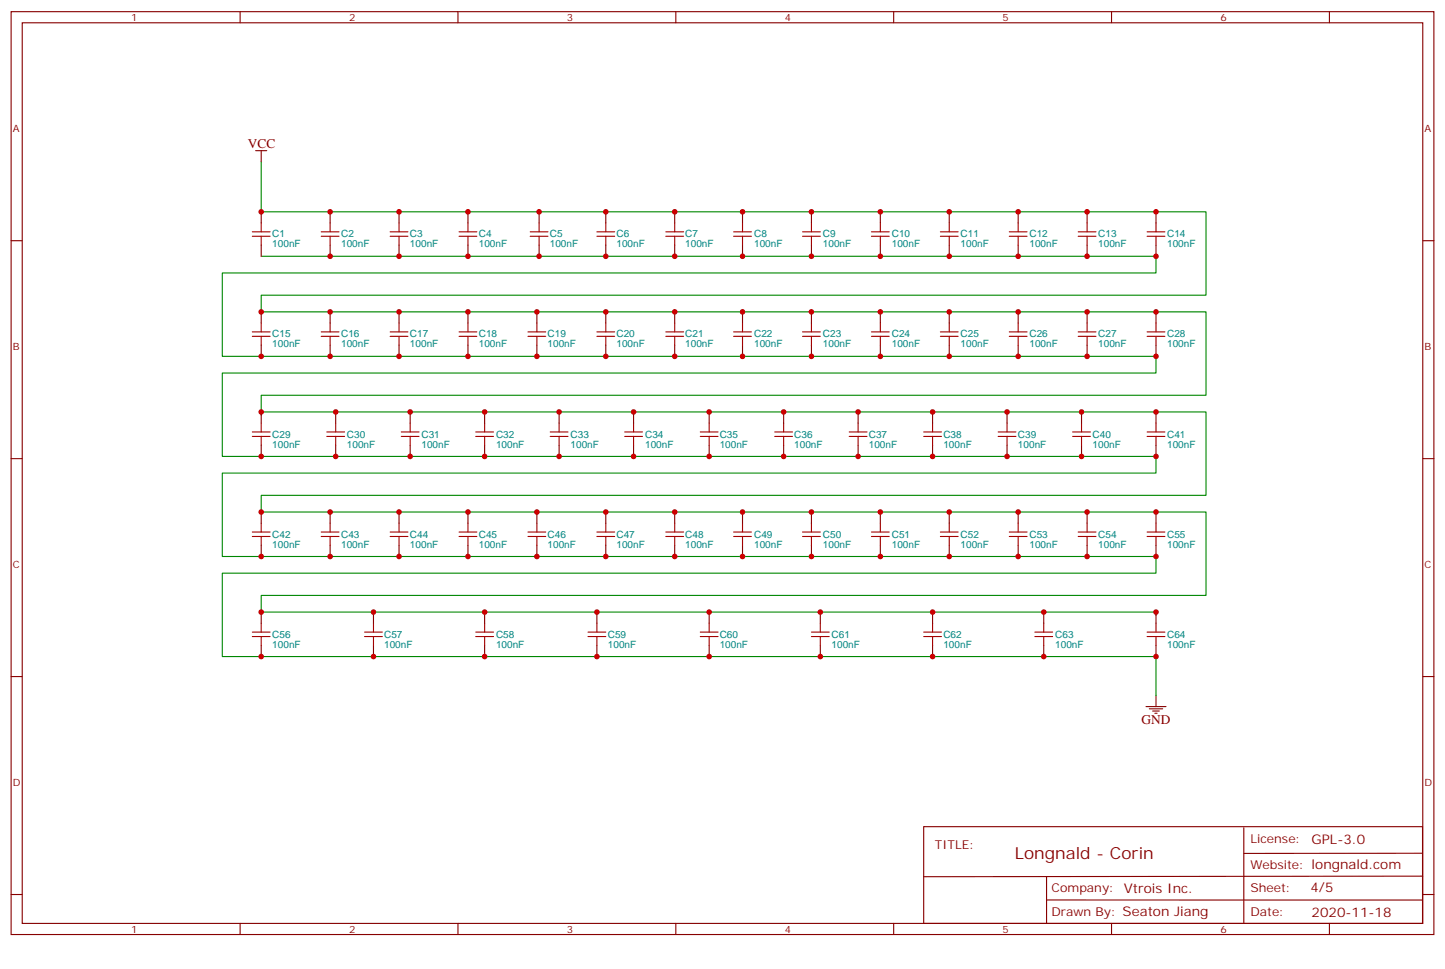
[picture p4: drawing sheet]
<svg xmlns="http://www.w3.org/2000/svg" width="459mm" height="307mm" viewBox="0 0 459 307" stroke-linecap="round" stroke-linejoin="round" font-family="sans-serif">
<g fill="none" stroke="#870000" stroke-width=".35">
<path d="M3.5 3.7h451.6v292.8h-451.6zM7.1 7.2h444.5v285.8h-444.5zM76.2 3.7v3.5M145.3 3.7v3.5M214.5 3.7v3.5M283.6 3.7v3.5M352.8 3.7v3.5M421.9 3.7v3.5M81.1 47.8h3.6M82.9 47.8v3.5M3.5 76.4h3.6M82.9 67.2v3.5"/>
<path d="M82.9 77.8v3.5M104.8 67.2v3.5M104.8 77.8v3.5M126.6 67.2v3.5M126.6 77.8v3.5M148.5 67.2v3.5M148.5 77.8v3.5M171.1 67.2v3.5M171.1 77.8v3.5M192.3 67.2v3.5M192.3 77.8v3.5M214.1 67.2v3.5"/>
<path d="M214.1 77.8v3.5M235.7 67.2v3.5M235.7 77.8v3.5M257.5 67.2v3.5M257.5 77.8v3.5M279.4 67.2v3.5M279.4 77.8v3.5M301.3 67.2v3.5M301.3 77.8v3.5M323.1 67.2v3.5M323.1 77.8v3.5M345 67.2v3.5"/>
<path d="M345 77.8v3.5M366.9 67.2v3.5M366.9 77.8v3.5M451.6 76.4h3.5M82.9 99v3.5M104.8 99v3.5M126.6 99v3.5M148.5 99v3.5M170.4 99v3.5M192.3 99v3.5M214.1 99v3.5M235.7 99v3.5"/>
<path d="M257.5 99v3.5M279.4 99v3.5M301.3 99v3.5M323.1 99v3.5M345 99v3.5M366.9 99v3.5M82.9 109.5v3.6M104.8 109.5v3.6M126.6 109.5v3.6M148.5 109.5v3.6M170.4 109.5v3.6M192.3 109.5v3.6"/>
<path d="M214.1 109.5v3.6M235.7 109.5v3.6M257.5 109.5v3.6M279.4 109.5v3.6M301.3 109.5v3.6M323.1 109.5v3.6M345 109.5v3.6M366.9 109.5v3.6M82.9 130.7v3.5M106.5 130.7v3.5M130.2 130.7v3.5M153.8 130.7v3.5"/>
<path d="M177.4 130.7v3.5M201.1 130.7v3.5M225.1 130.7v3.5M248.7 130.7v3.5M272.3 130.7v3.5M296 130.7v3.5M319.6 130.7v3.5M343.3 130.7v3.5M366.9 130.7v3.5M3.5 145.5h3.6M82.9 141.3v3.5M106.5 141.3v3.5"/>
<path d="M130.2 141.3v3.5M153.8 141.3v3.5M177.4 141.3v3.5M201.1 141.3v3.5M225.1 141.3v3.5M248.7 141.3v3.5M272.3 141.3v3.5M296 141.3v3.5M319.6 141.3v3.5M343.3 141.3v3.5M366.9 141.3v3.5M451.6 145.5h3.5"/>
<path d="M82.9 162.5v3.5M82.9 173v3.6M104.8 162.5v3.5M104.8 173v3.6M126.6 162.5v3.5M126.6 173v3.6M148.5 162.5v3.5M148.5 173v3.6M170.4 162.5v3.5M170.4 173v3.6M192.3 162.5v3.5M192.3 173v3.6"/>
<path d="M214.1 162.5v3.5M214.1 173v3.6M235.7 162.5v3.5M235.7 173v3.6M257.5 162.5v3.5M257.5 173v3.6M279.4 162.5v3.5M279.4 173v3.6M301.3 162.5v3.5M301.3 173v3.6M323.1 162.5v3.5M323.1 173v3.6"/>
<path d="M345 162.5v3.5M345 173v3.6M366.9 162.5v3.5M366.9 173v3.6M82.9 194.2v3.5M118.5 194.2v3.5M153.8 194.2v3.5M189.4 194.2v3.5M225.1 194.2v3.5M260.3 194.2v3.5M296 194.2v3.5M331.3 194.2v3.5"/>
<path d="M366.9 194.2v3.5M3.5 214.7h3.6M82.9 204.8v3.5M118.5 204.8v3.5M153.8 204.8v3.5M189.4 204.8v3.5M225.1 204.8v3.5M260.3 204.8v3.5M296 204.8v3.5M331.3 204.8v3.5M366.9 204.8v3.5M451.6 214.7h3.5"/>
<path d="M363.7 224.2h6.4M364.8 224.9h4.2M365.8 225.6h2.1M366.5 226.3h.7M366.9 220.7v3.5M293.2 262.3h158.3v30.7h-158.3zM332.2 278.1v14.8M394.8 262.6v30.4M451.4 270.7l-56.6 .1M451.5 278l-158.3 .2M3.5 283.8h3.6M76.2 293v3.5"/>
<path d="M145.3 293v3.5M214.5 293v3.5M283.6 293v3.5M332.2 285.5l119.2 .1M352.8 293v3.5M421.9 293v3.5M451.6 283.8h3.5"/>
</g>
<path d="M82.9 51.3v15.9h299.9v26.5h-299.9v5.3h299.9v26.4h-299.9v6.4M82.9 81.3h284v5.3h-296.3v26.5h296.3v5.3h-296.3v26.4h296.3v5.3h-296.3v26.5h296.3v5.3h-296.3v26.4h296.3v12.4M82.9 130.7h299.9v26.5h-299.9v5.3h299.9v26.4h-299.9v5.3h284v1.1" fill="none" stroke="#008700" stroke-width=".35"/>
<g fill="none" stroke="#a10000" stroke-width=".35">
<path d="M80.1 75h5.6M80.1 73.6h5.6M82.9 70.7v2.9M82.9 75v2.8M102 75h5.6M102 73.6h5.6M104.8 70.7v2.9M104.8 75v2.8M123.8 75h5.7M123.8 73.6h5.7M126.6 70.7v2.9M126.6 75v2.8"/>
<path d="M145.7 75h5.6M145.7 73.6h5.6M148.5 70.7v2.9M148.5 75v2.8M168.3 75h5.6M168.3 73.6h5.6M171.1 70.7v2.9M171.1 75v2.8M189.4 75h5.7M189.4 73.6h5.7M192.3 70.7v2.9M192.3 75v2.8"/>
<path d="M211.3 75h5.7M211.3 73.6h5.7M214.1 70.7v2.9M214.1 75v2.8M232.8 75h5.7M232.8 73.6h5.7M235.7 70.7v2.9M235.7 75v2.8M254.7 75h5.6M254.7 73.6h5.6M257.5 70.7v2.9M257.5 75v2.8"/>
<path d="M276.6 75h5.6M276.6 73.6h5.6M279.4 70.7v2.9M279.4 75v2.8M298.4 75h5.7M298.4 73.6h5.7M301.3 70.7v2.9M301.3 75v2.8M320.3 75h5.7M320.3 73.6h5.7M323.1 70.7v2.9M323.1 75v2.8"/>
<path d="M342.2 75h5.6M342.2 73.6h5.6M345 70.7v2.9M345 75v2.8M364.1 75h5.6M364.1 73.6h5.6M366.9 70.7v2.9M366.9 75v2.8M80.1 106.7h5.6M80.1 105.3h5.6M82.9 102.5v2.8M82.9 106.7v2.8"/>
<path d="M102 106.7h5.6M102 105.3h5.6M104.8 102.5v2.8M104.8 106.7v2.8M123.8 106.7h5.7M123.8 105.3h5.7M126.6 102.5v2.8M126.6 106.7v2.8M145.7 106.7h5.6M145.7 105.3h5.6M148.5 102.5v2.8M148.5 106.7v2.8"/>
<path d="M167.6 106.7h5.6M167.6 105.3h5.6M170.4 102.5v2.8M170.4 106.7v2.8M189.4 106.7h5.7M189.4 105.3h5.7M192.3 102.5v2.8M192.3 106.7v2.8M211.3 106.7h5.7M211.3 105.3h5.7M214.1 102.5v2.8M214.1 106.7v2.8"/>
<path d="M232.8 106.7h5.7M232.8 105.3h5.7M235.7 102.5v2.8M235.7 106.7v2.8M254.7 106.7h5.6M254.7 105.3h5.6M257.5 102.5v2.8M257.5 106.7v2.8M276.6 106.7h5.6M276.6 105.3h5.6M279.4 102.5v2.8M279.4 106.7v2.8"/>
<path d="M298.4 106.7h5.7M298.4 105.3h5.7M301.3 102.5v2.8M301.3 106.7v2.8M320.3 106.7h5.7M320.3 105.3h5.7M323.1 102.5v2.8M323.1 106.7v2.8M342.2 106.7h5.6M342.2 105.3h5.6M345 102.5v2.8M345 106.7v2.8"/>
<path d="M364.1 106.7h5.6M364.1 105.3h5.6M366.9 102.5v2.8M366.9 106.7v2.8M80.1 138.5h5.6M80.1 137.1h5.6M82.9 134.2v2.9M82.9 138.5v2.8M103.7 138.5h5.7M103.7 137.1h5.7M106.5 134.2v2.9M106.5 138.5v2.8"/>
<path d="M127.4 138.5h5.6M127.4 137.1h5.6M130.2 134.2v2.9M130.2 138.5v2.8M151 138.5h5.6M151 137.1h5.6M153.8 134.2v2.9M153.8 138.5v2.8M174.6 138.5h5.7M174.6 137.1h5.7M177.4 134.2v2.9M177.4 138.5v2.8"/>
<path d="M198.3 138.5h5.6M198.3 137.1h5.6M201.1 134.2v2.9M201.1 138.5v2.8M222.2 138.5h5.7M222.2 137.1h5.7M225.1 134.2v2.9M225.1 138.5v2.8M245.9 138.5h5.6M245.9 137.1h5.6M248.7 134.2v2.9M248.7 138.5v2.8"/>
<path d="M269.5 138.5h5.7M269.5 137.1h5.7M272.3 134.2v2.9M272.3 138.5v2.8M293.2 138.5h5.6M293.2 137.1h5.6M296 134.2v2.9M296 138.5v2.8M316.8 138.5h5.6M316.8 137.1h5.6M319.6 134.2v2.9M319.6 138.5v2.8"/>
<path d="M340.4 138.5h5.7M340.4 137.1h5.7M343.3 134.2v2.9M343.3 138.5v2.8M364.1 138.5h5.6M364.1 137.1h5.6M366.9 134.2v2.9M366.9 138.5v2.8M80.1 170.2h5.6M80.1 168.8h5.6M82.9 166v2.8M82.9 170.2v2.8"/>
<path d="M102 170.2h5.6M102 168.8h5.6M104.8 166v2.8M104.8 170.2v2.8M123.8 170.2h5.7M123.8 168.8h5.7M126.6 166v2.8M126.6 170.2v2.8M145.7 170.2h5.6M145.7 168.8h5.6M148.5 166v2.8M148.5 170.2v2.8"/>
<path d="M167.6 170.2h5.6M167.6 168.8h5.6M170.4 166v2.8M170.4 170.2v2.8M189.4 170.2h5.7M189.4 168.8h5.7M192.3 166v2.8M192.3 170.2v2.8M211.3 170.2h5.7M211.3 168.8h5.7M214.1 166v2.8M214.1 170.2v2.8"/>
<path d="M232.8 170.2h5.7M232.8 168.8h5.7M235.7 166v2.8M235.7 170.2v2.8M254.7 170.2h5.6M254.7 168.8h5.6M257.5 166v2.8M257.5 170.2v2.8M276.6 170.2h5.6M276.6 168.8h5.6M279.4 166v2.8M279.4 170.2v2.8"/>
<path d="M298.4 170.2h5.7M298.4 168.8h5.7M301.3 166v2.8M301.3 170.2v2.8M320.3 170.2h5.7M320.3 168.8h5.7M323.1 166v2.8M323.1 170.2v2.8M342.2 170.2h5.6M342.2 168.8h5.6M345 166v2.8M345 170.2v2.8"/>
<path d="M364.1 170.2h5.6M364.1 168.8h5.6M366.9 166v2.8M366.9 170.2v2.8M82.9 197.7v2.9M118.5 197.7v2.9M153.8 197.7v2.9M189.4 197.7v2.9M225.1 197.7v2.9M260.3 197.7v2.9M296 197.7v2.9M331.3 197.7v2.9"/>
<path d="M366.9 197.7v2.9M80.1 202h5.6M80.1 200.6h5.6M82.9 202v2.8M115.7 202h5.7M115.7 200.6h5.7M118.5 202v2.8M151 202h5.6M151 200.6h5.6M153.8 202v2.8M186.6 202h5.7M186.6 200.6h5.7"/>
<path d="M189.4 202v2.8M222.2 202h5.7M222.2 200.6h5.7M225.1 202v2.8M257.5 202h5.7M257.5 200.6h5.7M260.3 202v2.8M293.2 202h5.6M293.2 200.6h5.6M296 202v2.8M328.4 202h5.7M328.4 200.6h5.7"/>
<path d="M331.3 202v2.8M364.1 202h5.6M364.1 200.6h5.6M366.9 202v2.8"/>
</g>
<g fill="#c00">
<circle cx="82.9" cy="130.7" r=".88"/>
<circle cx="82.9" cy="67.2" r=".88"/>
<circle cx="366.9" cy="81.3" r=".88"/>
<circle cx="366.9" cy="67.2" r=".88"/>
<circle cx="82.9" cy="113.1" r=".88"/>
<circle cx="82.9" cy="99" r=".88"/>
<circle cx="366.9" cy="113.1" r=".88"/>
<circle cx="366.9" cy="99" r=".88"/>
<circle cx="82.9" cy="144.8" r=".88"/>
<circle cx="366.9" cy="144.8" r=".88"/>
<circle cx="366.9" cy="130.7" r=".88"/>
<circle cx="82.9" cy="176.6" r=".88"/>
<circle cx="82.9" cy="162.5" r=".88"/>
<circle cx="366.9" cy="176.6" r=".88"/>
<circle cx="366.9" cy="162.5" r=".88"/>
<circle cx="82.9" cy="208.3" r=".88"/>
<circle cx="82.9" cy="194.2" r=".88"/>
<circle cx="366.9" cy="208.3" r=".88"/>
<circle cx="366.9" cy="194.2" r=".88"/>
<circle cx="153.8" cy="144.8" r=".88"/>
<circle cx="153.8" cy="130.7" r=".88"/>
<circle cx="225.1" cy="144.8" r=".88"/>
<circle cx="225.1" cy="130.7" r=".88"/>
<circle cx="296" cy="144.8" r=".88"/>
<circle cx="296" cy="130.7" r=".88"/>
<circle cx="118.5" cy="208.3" r=".88"/>
<circle cx="118.5" cy="194.2" r=".88"/>
<circle cx="153.8" cy="208.3" r=".88"/>
<circle cx="153.8" cy="194.2" r=".88"/>
<circle cx="189.4" cy="208.3" r=".88"/>
<circle cx="189.4" cy="194.2" r=".88"/>
<circle cx="225.1" cy="208.3" r=".88"/>
<circle cx="225.1" cy="194.2" r=".88"/>
<circle cx="260.4" cy="208.3" r=".88"/>
<circle cx="260.4" cy="194.2" r=".88"/>
<circle cx="296" cy="208.3" r=".88"/>
<circle cx="296" cy="194.2" r=".88"/>
<circle cx="331.3" cy="208.3" r=".88"/>
<circle cx="331.3" cy="194.2" r=".88"/>
<circle cx="104.8" cy="67.2" r=".88"/>
<circle cx="126.6" cy="67.2" r=".88"/>
<circle cx="148.5" cy="67.2" r=".88"/>
<circle cx="192.3" cy="67.2" r=".88"/>
<circle cx="214.1" cy="67.2" r=".88"/>
<circle cx="257.5" cy="67.2" r=".88"/>
<circle cx="279.4" cy="67.2" r=".88"/>
<circle cx="301.3" cy="67.2" r=".88"/>
<circle cx="323.1" cy="67.2" r=".88"/>
<circle cx="345" cy="67.2" r=".88"/>
<circle cx="104.8" cy="99" r=".88"/>
<circle cx="126.6" cy="99" r=".88"/>
<circle cx="148.5" cy="99" r=".88"/>
<circle cx="170.4" cy="99" r=".88"/>
<circle cx="192.3" cy="99" r=".88"/>
<circle cx="214.1" cy="99" r=".88"/>
<circle cx="235.7" cy="99" r=".88"/>
<circle cx="257.5" cy="99" r=".88"/>
<circle cx="279.4" cy="99" r=".88"/>
<circle cx="301.3" cy="99" r=".88"/>
<circle cx="323.1" cy="99" r=".88"/>
<circle cx="345" cy="99" r=".88"/>
<circle cx="106.5" cy="130.7" r=".88"/>
<circle cx="130.2" cy="130.7" r=".88"/>
<circle cx="177.4" cy="130.7" r=".88"/>
<circle cx="201.1" cy="130.7" r=".88"/>
<circle cx="248.7" cy="130.7" r=".88"/>
<circle cx="272.3" cy="130.7" r=".88"/>
<circle cx="319.6" cy="130.7" r=".88"/>
<circle cx="343.3" cy="130.7" r=".88"/>
<circle cx="104.8" cy="162.5" r=".88"/>
<circle cx="126.6" cy="162.5" r=".88"/>
<circle cx="148.5" cy="162.5" r=".88"/>
<circle cx="170.4" cy="162.5" r=".88"/>
<circle cx="192.3" cy="162.5" r=".88"/>
<circle cx="214.1" cy="162.5" r=".88"/>
<circle cx="235.7" cy="162.5" r=".88"/>
<circle cx="257.5" cy="162.5" r=".88"/>
<circle cx="279.4" cy="162.5" r=".88"/>
<circle cx="301.3" cy="162.5" r=".88"/>
<circle cx="323.1" cy="162.5" r=".88"/>
<circle cx="345" cy="162.5" r=".88"/>
<circle cx="104.8" cy="113.1" r=".88"/>
<circle cx="126.6" cy="113.1" r=".88"/>
<circle cx="148.5" cy="113.1" r=".88"/>
<circle cx="170.4" cy="113.1" r=".88"/>
<circle cx="192.3" cy="113.1" r=".88"/>
<circle cx="214.1" cy="113.1" r=".88"/>
<circle cx="235.7" cy="113.1" r=".88"/>
<circle cx="257.5" cy="113.1" r=".88"/>
<circle cx="279.4" cy="113.1" r=".88"/>
<circle cx="301.3" cy="113.1" r=".88"/>
<circle cx="323.1" cy="113.1" r=".88"/>
<circle cx="345" cy="113.1" r=".88"/>
<circle cx="106.5" cy="144.8" r=".88"/>
<circle cx="130.2" cy="144.8" r=".88"/>
<circle cx="177.4" cy="144.8" r=".88"/>
<circle cx="201.1" cy="144.8" r=".88"/>
<circle cx="248.7" cy="144.8" r=".88"/>
<circle cx="272.3" cy="144.8" r=".88"/>
<circle cx="319.6" cy="144.8" r=".88"/>
<circle cx="343.3" cy="144.8" r=".88"/>
<circle cx="104.8" cy="176.6" r=".88"/>
<circle cx="126.6" cy="176.6" r=".88"/>
<circle cx="148.5" cy="176.6" r=".88"/>
<circle cx="170.4" cy="176.6" r=".88"/>
<circle cx="192.3" cy="176.6" r=".88"/>
<circle cx="214.1" cy="176.6" r=".88"/>
<circle cx="235.7" cy="176.6" r=".88"/>
<circle cx="257.5" cy="176.6" r=".88"/>
<circle cx="279.4" cy="176.6" r=".88"/>
<circle cx="301.3" cy="176.6" r=".88"/>
<circle cx="323.1" cy="176.6" r=".88"/>
<circle cx="345" cy="176.6" r=".88"/>
<circle cx="235.7" cy="67.2" r=".88"/>
<circle cx="171.1" cy="81.3" r=".88"/>
<circle cx="171.1" cy="67.2" r=".88"/>
<circle cx="104.8" cy="81.3" r=".88"/>
<circle cx="126.6" cy="81.3" r=".88"/>
<circle cx="148.5" cy="81.3" r=".88"/>
<circle cx="192.3" cy="81.3" r=".88"/>
<circle cx="214.1" cy="81.3" r=".88"/>
<circle cx="235.7" cy="81.3" r=".88"/>
<circle cx="257.5" cy="81.3" r=".88"/>
<circle cx="279.4" cy="81.3" r=".88"/>
<circle cx="301.3" cy="81.3" r=".88"/>
<circle cx="323.1" cy="81.3" r=".88"/>
<circle cx="345" cy="81.3" r=".88"/>
</g>
<text font-size="5.3" fill="#880001" x="322.1" y="272.5">Longnald - Corin</text>
<g font-size="4.2" fill="#880001">
<text x="78.7" y="47.1">VCC</text>
<text x="362.3" y="229.8">GND</text>
<text x="416.3" y="267.9">GPL-3.0</text>
<text x="415.9" y="283.1">4/5</text>
<text x="416.3" y="290.9">2020-11-18</text>
</g>
<g font-size="3.9" fill="#880001">
<text x="296.7" y="269.3">TITLE:</text>
<text x="396.9" y="267.6">License:</text>
<text x="396.9" y="275.7">Website: longnald.com</text>
<text x="333.7" y="283.1">Company: Vtrois Inc.</text>
<text x="396.9" y="283.1">Sheet:</text>
<text x="333.7" y="290.5">Drawn By: Seaton Jiang</text>
<text x="396.9" y="290.5">Date:</text>
</g>
<g font-size="3.2" fill="#800">
<text x="41.6" y="6.7">1</text>
<text x="110.8" y="6.7">2</text>
<text x="179.9" y="6.7">3</text>
<text x="249.1" y="6.7">4</text>
<text x="318.2" y="6.7">5</text>
<text x="387.3" y="6.7">6</text>
<text x="4.1" y="41.8">A</text>
<text x="452.1" y="41.8">A</text>
<text x="4.1" y="110.9">B</text>
<text x="452.1" y="110.9">B</text>
<text x="4.1" y="180.1">C</text>
<text x="452.1" y="180.1">C</text>
<text x="4.1" y="249.2">D</text>
<text x="452.1" y="249.2">D</text>
<text x="41.6" y="296">1</text>
<text x="110.8" y="296">2</text>
<text x="179.9" y="296">3</text>
<text x="249.1" y="296">4</text>
<text x="318.2" y="296">5</text>
<text x="387.3" y="296">6</text>
</g>
<g font-size="3.2" fill="#008484">
<text x="86.4" y="75.3">C1</text>
<text x="108.3" y="75.3">C2</text>
<text x="130.1" y="75.3">C3</text>
<text x="152" y="75.3">C4</text>
<text x="174.5" y="75.3">C5</text>
<text x="195.7" y="75.3">C6</text>
<text x="217.5" y="75.3">C7</text>
<text x="239.3" y="75.3">C8</text>
<text x="261.2" y="75.3">C9</text>
<text x="283" y="75.3">C10</text>
<text x="304.9" y="75.3">C11</text>
<text x="326.7" y="75.3">C12</text>
<text x="348.6" y="75.3">C13</text>
<text x="370.4" y="75.3">C14</text>
<text x="86.4" y="78.5">100nF</text>
<text x="108.3" y="78.5">100nF</text>
<text x="130.1" y="78.5">100nF</text>
<text x="152" y="78.5">100nF</text>
<text x="174.5" y="78.5">100nF</text>
<text x="195.7" y="78.5">100nF</text>
<text x="217.5" y="78.5">100nF</text>
<text x="239.3" y="78.5">100nF</text>
<text x="261.2" y="78.5">100nF</text>
<text x="283" y="78.5">100nF</text>
<text x="304.9" y="78.5">100nF</text>
<text x="326.7" y="78.5">100nF</text>
<text x="348.6" y="78.5">100nF</text>
<text x="370.4" y="78.5">100nF</text>
<text x="86.4" y="107.1">C15</text>
<text x="108.3" y="107.1">C16</text>
<text x="130.1" y="107.1">C17</text>
<text x="152" y="107.1">C18</text>
<text x="173.8" y="107.1">C19</text>
<text x="195.7" y="107.1">C20</text>
<text x="217.5" y="107.1">C21</text>
<text x="239.3" y="107.1">C22</text>
<text x="261.2" y="107.1">C23</text>
<text x="283" y="107.1">C24</text>
<text x="304.9" y="107.1">C25</text>
<text x="326.7" y="107.1">C26</text>
<text x="348.6" y="107.1">C27</text>
<text x="370.4" y="107.1">C28</text>
<text x="86.4" y="110.2">100nF</text>
<text x="108.3" y="110.2">100nF</text>
<text x="130.1" y="110.2">100nF</text>
<text x="152" y="110.2">100nF</text>
<text x="173.8" y="110.2">100nF</text>
<text x="195.7" y="110.2">100nF</text>
<text x="217.5" y="110.2">100nF</text>
<text x="239.3" y="110.2">100nF</text>
<text x="261.2" y="110.2">100nF</text>
<text x="283" y="110.2">100nF</text>
<text x="304.9" y="110.2">100nF</text>
<text x="326.7" y="110.2">100nF</text>
<text x="348.6" y="110.2">100nF</text>
<text x="370.4" y="110.2">100nF</text>
<text x="86.4" y="142">100nF</text>
<text x="86.4" y="138.8">C29</text>
<text x="110.1" y="142">100nF</text>
<text x="110.1" y="138.8">C30</text>
<text x="133.8" y="142">100nF</text>
<text x="133.8" y="138.8">C31</text>
<text x="157.4" y="142">100nF</text>
<text x="157.4" y="138.8">C32</text>
<text x="181.1" y="142">100nF</text>
<text x="181.1" y="138.8">C33</text>
<text x="204.8" y="142">100nF</text>
<text x="204.8" y="138.8">C34</text>
<text x="228.4" y="142">100nF</text>
<text x="228.4" y="138.8">C35</text>
<text x="252.1" y="142">100nF</text>
<text x="252.1" y="138.8">C36</text>
<text x="275.8" y="142">100nF</text>
<text x="275.8" y="138.8">C37</text>
<text x="299.4" y="142">100nF</text>
<text x="299.4" y="138.8">C38</text>
<text x="323.1" y="142">100nF</text>
<text x="323.1" y="138.8">C39</text>
<text x="346.8" y="142">100nF</text>
<text x="346.8" y="138.8">C40</text>
<text x="370.4" y="142">100nF</text>
<text x="370.4" y="138.8">C41</text>
<text x="86.4" y="173.7">100nF</text>
<text x="86.4" y="170.6">C42</text>
<text x="108.3" y="173.7">100nF</text>
<text x="108.3" y="170.6">C43</text>
<text x="130.1" y="173.7">100nF</text>
<text x="130.1" y="170.6">C44</text>
<text x="152" y="173.7">100nF</text>
<text x="152" y="170.6">C45</text>
<text x="173.8" y="173.7">100nF</text>
<text x="173.8" y="170.6">C46</text>
<text x="195.7" y="173.7">100nF</text>
<text x="195.7" y="170.6">C47</text>
<text x="217.5" y="173.7">100nF</text>
<text x="217.5" y="170.6">C48</text>
<text x="239.3" y="173.7">100nF</text>
<text x="239.3" y="170.6">C49</text>
<text x="261.2" y="173.7">100nF</text>
<text x="261.2" y="170.6">C50</text>
<text x="283" y="173.7">100nF</text>
<text x="283" y="170.6">C51</text>
<text x="304.9" y="173.7">100nF</text>
<text x="304.9" y="170.6">C52</text>
<text x="326.7" y="173.7">100nF</text>
<text x="326.7" y="170.6">C53</text>
<text x="348.6" y="173.7">100nF</text>
<text x="348.6" y="170.6">C54</text>
<text x="370.4" y="173.7">100nF</text>
<text x="370.4" y="170.6">C55</text>
<text x="86.4" y="202.3">C56</text>
<text x="121.9" y="202.3">C57</text>
<text x="157.4" y="202.3">C58</text>
<text x="192.9" y="202.3">C59</text>
<text x="228.4" y="202.3">C60</text>
<text x="263.9" y="202.3">C61</text>
<text x="299.4" y="202.3">C62</text>
<text x="334.9" y="202.3">C63</text>
<text x="370.4" y="202.3">C64</text>
<text x="86.4" y="205.5">100nF</text>
<text x="121.9" y="205.5">100nF</text>
<text x="157.4" y="205.5">100nF</text>
<text x="192.9" y="205.5">100nF</text>
<text x="228.4" y="205.5">100nF</text>
<text x="263.9" y="205.5">100nF</text>
<text x="299.4" y="205.5">100nF</text>
<text x="334.9" y="205.5">100nF</text>
<text x="370.4" y="205.5">100nF</text>
</g>
</svg>
